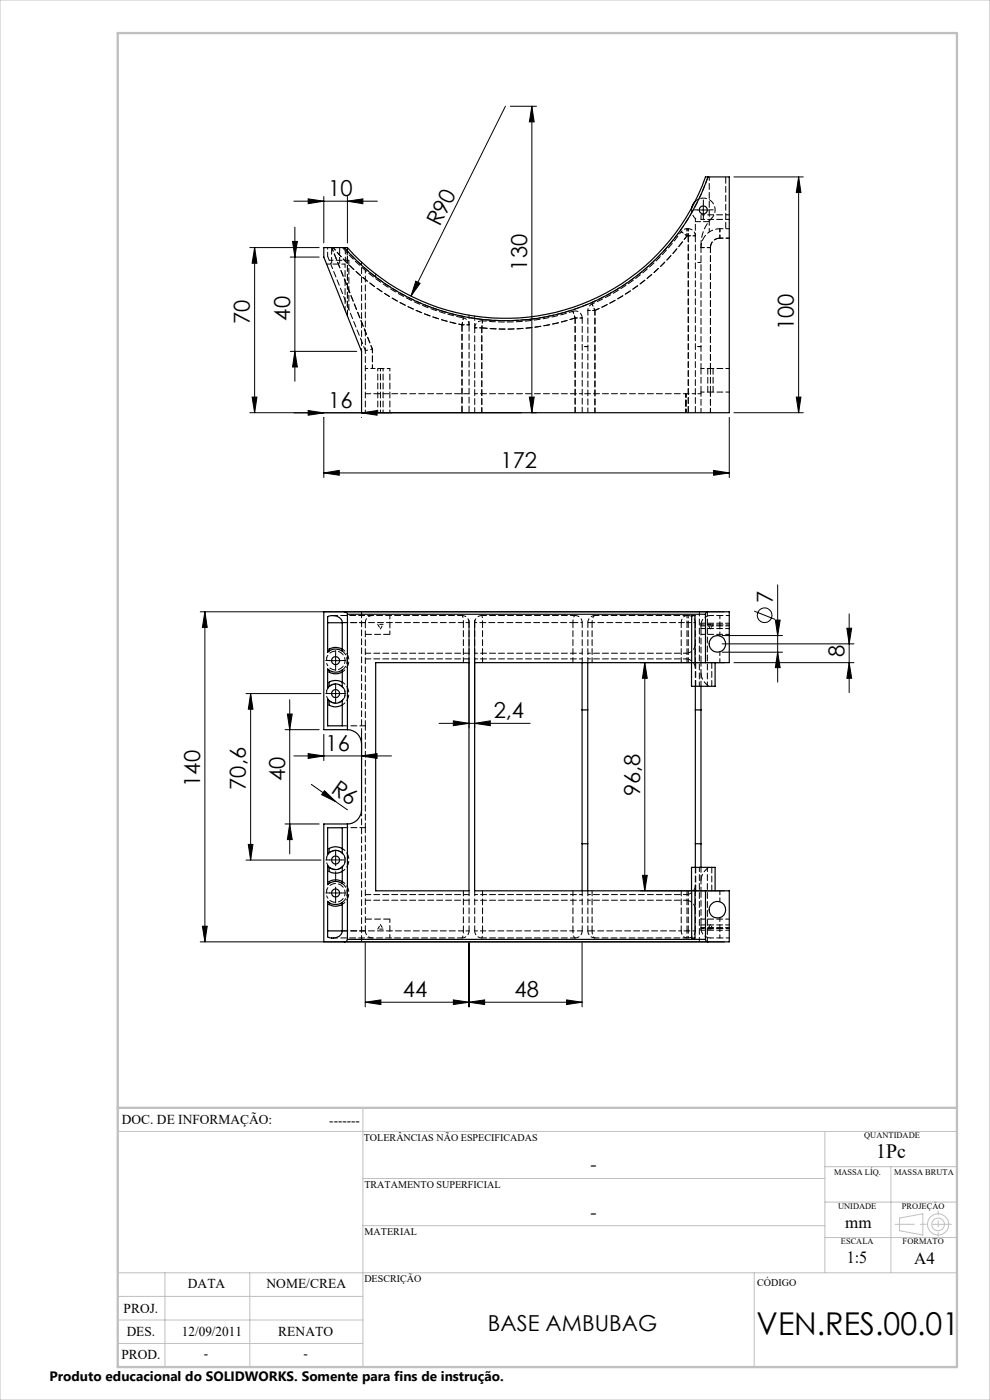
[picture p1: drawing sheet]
<svg xmlns="http://www.w3.org/2000/svg" width="210mm" height="297mm" viewBox="0 0 210 297" stroke-linecap="round" stroke-linejoin="round" font-family="sans-serif">
<g fill="none" stroke="#000" stroke-width=".21">
<path d="M107.2 22.5l-20 40.3M108.2 22.5h5.6M112.8 22.5l.5 3.4h-1zM112.8 22.5v65.1M155.7 37.5h14.7M169.4 37.5l.5 3.3h-1zM169.4 37.5v50.1M53 52.5h14.7M54 52.5l.5 3.3h-1zM54 52.5v35.1M61.6 54.5h6.1M62.1 51.2h1l-.6 3.3z"/>
<path d="M62.3 42.7h17.7M62.5 48.2v32.7M65.4 42.2l3.3 .5-3.3 .5zM68.7 41.7v9.8M73.7 42.7l3.3-.5v1zM73.7 41.7v9.8M88.2 59.7l.9 .4-1.9 2.7zM147.9 44.6h2.5M149.2 43.3v2.5M61.6 74.5h14.1M62.5 74.5l.6 3.4h-1zM53 87.6h57.7"/>
<path d="M53.5 84.2h1l-.5 3.4zM62.3 87.6h20.7M65.4 87.1l3.3 .5-3.3 .5zM68.7 88.5v12.8M76.7 87.6l3.3-.5v1zM76.7 88.5v.1M112.3 84.2h1l-.5 3.4zM112.7 87.6h1.1M151.4 99.8l3.3 .5-3.3 .5zM154.7 88.5v12.8M155.7 87.6h14.7M168.9 84.2h1l-.5 3.4z"/>
<path d="M68.7 100.3l3.3-.5v1zM68.7 100.3h86M42.5 129.8h111.2M43.5 129.8l.5 3.3h-1.1zM43.5 129.8v70M71.2 138.9v2.5M99.5 131.6v22.8M100.7 131.6v22.8M153.2 134.8h12.8M153.2 138.4h12.8M153.2 136.6h28M160 129.6l4.4 1.8"/>
<path d="M164.5 131.5h1l-.5 3.3zM165 138.4l.5 3.2h-1zM165 124.1v20.6M179.6 133.3h1.1l-.6 3.3zM180.1 130.2v16.7M52.2 147.1h15.9M53.2 147.1l.5 3.4h-1zM53.2 147.1v35.4M60.5 154.8h7.2M61 151.5h1l-.5 3.3zM61.5 148.4v32.7M65.4 159.9l3.3 .5-3.3 .5z"/>
<path d="M68.7 155.8v5.6M69.9 140.2h2.5M69.9 147.1h2.5M71.2 145.9v2.5M76.7 155.8v5.6M93.1 153.5h19.4M96.2 152.9l3.3 .6-3.3 .4zM100.7 153.5l3.3-.6v1zM135.8 140.6h17.9M136.8 140.6l.5 3.3h-1zM136.8 140.6v48.4M155.7 140.6h25.5"/>
<path d="M180.1 140.6l.6 3.3h-1.1zM52.7 179.1h1l-.5 3.4zM60.5 174.8h7.2M61.5 174.8l.5 3.3h-1zM62.3 160.4h20.7M66 166.4l5.2 3.7M68.8 167.7l2.4 2.4-3-1.5zM71.2 170.1l2.5 1.7M76.7 160.4l3.3-.5v1zM42.5 199.8h111.2M42.9 196.5h1.1l-.5 3.3zM52.2 182.5h15.9"/>
<path d="M69.9 189.4h2.5M71.2 188.2v2.5M77.5 200v13.6M99.5 200v13.6M123.5 200v13.6M135.8 189h17.9M136.3 185.7h1l-.5 3.3zM77.5 212.6l3.3-.5v1zM77.5 212.6h46M96.2 212.1l3.3 .5-3.3 .5zM99.5 212.6l3.3-.5v1zM120.2 212.1l3.3 .5-3.3 .5z"/>
<circle cx="162.2" cy="130.5" r="1.55"/>
</g>
<g fill="none" stroke="#c0c0c0" stroke-width=".21">
<path d="M0 0h210v297h-210zM77 235v55M25 240h178M77 250h98M175 240v30M175 255h28M175 247.5h28M189 247.5v22.5M190.8 258.4l5-.9v4.5l-5-.9zM25 275h52M25 270h178M35 270v20"/>
<path d="M53 270v20M77 260h98M160 270v20M175 262.5h28M25 285h52M25 280h52"/>
<circle cx="199" cy="259.7" r="1.34"/>
<circle cx="199" cy="259.7" r="2.25"/>
</g>
<g fill="none" stroke="#000" stroke-width=".21" stroke-dasharray="15.2 1.3 1.3 1.3">
<path d="M147.9 44.5h-.8M149.2 43.3v-.9M149.2 45.8v.8M150.4 44.5h.9M71.2 138.9v-.9M69.9 140.1h-.8M69.9 147.1h-.8M71.2 141.4v.8M71.2 145.9v-.9M71.2 148.4v.8M72.4 140.1h.9M72.4 147.1h.9"/>
<path d="M69.9 189.4h-.8M69.9 182.4h-.8M71.2 190.7v.8M71.2 182.4v-1.2M71.2 182.4h-1.3M71.2 182.4v1.3M71.2 182.4h1.2M71.2 181.2v-.9M71.2 186.9v-2M72.4 189.4h.9M72.4 182.4h.9"/>
</g>
<path d="M201.8 259.7h-11.9" fill="none" stroke="#c0c0c0" stroke-width=".21" stroke-dasharray="15.2 1.3 1.3 1.3" stroke-dashoffset="11.2"/>
<path d="M199 256.9v5.4" fill="none" stroke="#c0c0c0" stroke-width=".21" stroke-dasharray="15.2 1.3 1.3 1.3" stroke-dashoffset="14.4"/>
<path d="M25 7h178v283h-178zM25 235h178" fill="none" stroke="#c0c0c0" stroke-width=".5"/>
<g fill="#000">
<path d="M88.2 59.7l.9 .4-1.9 2.7zM68.8 167.7l2.4 2.4-3-1.5z"/>
<path d="M112.8 22.5l.5 3.4h-1zM112.3 84.2h1l-.5 3.4zM169.4 37.5l.5 3.3h-1zM168.9 84.2h1l-.5 3.4zM62.1 51.2h1l-.6 3.3zM62.5 74.5l.6 3.4h-1zM43.5 129.8l.5 3.3h-1.1zM42.9 196.5h1.1l-.5 3.3zM61 151.5h1l-.5 3.3zM61.5 174.8l.5 3.3h-1zM136.8 140.6l.5 3.3h-1zM136.3 185.7h1l-.5 3.3zM164.5 131.5h1l-.5 3.3zM165 138.4l.5 3.2h-1z"/>
<path d="M65.4 42.2l3.3 .5-3.3 .5zM73.7 42.7l3.3-.5v1zM65.4 87.1l3.3 .5-3.3 .5zM76.7 87.6l3.3-.5v1zM96.2 152.9l3.3 .6-3.3 .4zM100.7 153.5l3.3-.6v1zM77.5 212.6l3.3-.5v1zM96.2 212.1l3.3 .5-3.3 .5zM99.5 212.6l3.3-.5v1zM120.2 212.1l3.3 .5-3.3 .5z"/>
<path d="M53.5 84.2h1l-.5 3.4zM54 52.5l.5 3.3h-1z"/>
<path d="M151.4 99.8l3.3 .5-3.3 .5zM68.7 100.3l3.3-.5v1z"/>
<path d="M179.6 133.3h1.1l-.6 3.3zM180.1 140.6l.6 3.3h-1.1z"/>
<path d="M65.4 159.9l3.3 .5-3.3 .5zM76.7 160.4l3.3-.5v1z"/>
<path d="M52.7 179.1h1l-.5 3.4zM53.2 147.1l.5 3.4h-1z"/>
</g>
<g fill="none" stroke="#000" stroke-width=".25">
<path d="M150.2 37.5a45.5 45.5 0 0 1-77.2 15M150.2 37.5h-.4a45.2 45.2 0 0 1-76.2 15h-.6M150.2 37.5h4.5v50.1h-78v-13.1l-8-20v-2h4.3M147.4 42.8l-.4 .6-.3 .7M69.5 130.8a2.33 2.33 0 0 1 3.1 1v6.3a2.37 2.37 0 0 0-3.1 .3zM69.5 132.1h3.1M72.6 137.8l-.4-.3a2.85 2.85 0 0 0-2.4 .2v.4M73 129.8l.6 .2 .1 .3M73 129.8h77.2M73 129.8h-4.3v25h5M73.7 130.3h75.9M73.7 130.3v24.5"/>
<path d="M149.6 130.3v10.3M150.2 129.8l-.4 .1-.2 .4M150.2 129.8h4.5v10.8h-5.1M69.5 148.3a2.04 2.04 0 0 0 3.1 .3v5.4h-3.1zM69.5 141.9a2.42 2.42 0 0 0 3.1 .2v3.6a1.98 1.98 0 0 0-3.1 .3zM69.8 142.2v.4a2.81 2.81 0 0 0 2.8 0M69.8 148.7v.9a2.7 2.7 0 0 0 2.8-.1M72.6 144.7a2.81 2.81 0 0 0-2.8 0v.9M73.7 154.8a3 3 0 0 1 3 3v14a3 3 0 0 1-3 3M79.7 140.6h19.8v48.4h-19.8zM123.5 140.6v10M123.5 150.6h1.2"/>
<path d="M123.5 150.6v28.4M124.7 140.6v10M124.7 150.6v28.4M146.7 140.6v5h5v-5M147.5 145.6v5M147.5 150.6h1.2M147.5 150.6v28.4M148.7 145.6v5M148.7 150.6v28.4M149.6 140.6h-2.2v-10h-.7v10h-46v48.4h46v10h.7v-10h2.2M69.5 175.6h3.1v5.4a2.04 2.04 0 0 0-3.1 .3zM73.7 174.8h-5v25h4.3"/>
<path d="M73.7 174.8v24.5M123.5 179v10M123.5 179h1.2M124.7 179v10M147.5 179v5M147.5 179h1.2M148.7 179v5M69.5 191.2a2.49 2.49 0 0 0 3.1 .2v6.1a2.1 2.1 0 0 1-3.1 1.3zM69.5 183.6a1.98 1.98 0 0 0 3.1 .3v3.6a2.42 2.42 0 0 0-3.1 .2zM69.5 197.5h3.1M69.8 184v.9a2.81 2.81 0 0 0 2.8 0M69.8 191.5v.4a2.7 2.7 0 0 0 2.8-.1"/>
<path d="M72.6 180.1l-.4-.3a2.85 2.85 0 0 0-2.4 .2v.9M72.6 187a2.81 2.81 0 0 0-2.8 0v.4M73 199.8h77.2M73.7 199.3h75.9M73.7 199.3l-.2 .4-.5 .1M146.7 189v-5h5v5M149.6 199.3l.3 .4 .3 .1M149.6 189h5.1v10.8h-4.5M149.6 189v10.3"/>
<circle cx="149.2" cy="44.5" r=".86"/>
<circle cx="152.2" cy="136.6" r="1.76"/>
<circle cx="71.2" cy="140.1" r=".84"/>
<circle cx="71.2" cy="147.1" r=".85"/>
<circle cx="71.2" cy="189.4" r=".84"/>
<circle cx="71.2" cy="182.4" r=".85"/>
<circle cx="152.2" cy="193" r="1.76"/>
</g>
<g fill="none" stroke="#000" stroke-width=".21" stroke-dasharray="1.3 .6" stroke-dashoffset=".6">
<path d="M69.3 56h3.9M70.7 52.5a47.3 47.3 0 0 0 27.3 16.4M73.2 55.2v-2M148.7 55.7h-1.2M148.7 52.5h2M150.7 52.5h-2M152.7 50.5v-2M152.7 50.5h2M152.7 48.5v2M154.7 48.5h-2M154.7 50.5h-2M77.5 74.4v3.8"/>
<path d="M98 68.9a47.3 47.3 0 0 1-27.3-16.4M99.5 68.9a1.5 1.5 0 0 0-1.2-1.5M99.5 66.9v2M124.7 73.5h-1.2M148.7 78.2h2M148.7 73.5h-1.2M124.7 83.5h-1.2M145.5 83.5h2M148.7 83.2h2M148.7 83.5h-1.2M69.3 139.5v1.3M72.6 137.7a2.8 2.8 0 0 1 0 4.8"/>
<path d="M80.1 132.5l.6 .9M80.7 133.4l.6-.9M81.3 132.5h-1.2M99.5 132.1h-1.2M102.4 132.1h19.1M144.5 132.1h1.2M150.1 132.5h1.2M150.7 133.4l-.6-.9M151.3 132.5l-.6 .9M152.7 132.6v-2M152.7 130.6h-2M152.7 132.6h2"/>
<path d="M154.7 130.6h-2M69.3 146.5v1.3M72.6 144.7a2.8 2.8 0 0 1 0 4.8M69.3 181.8v1.3M69.3 188.8v1.3M72.6 184.8a2.8 2.8 0 0 0 0-4.8M72.6 191.8a2.8 2.8 0 0 0 0-4.8M80.1 197.1l.6-1M80.7 196.1l.6 1M81.3 197.1h-1.2M99.5 197.5h-1.2M121.5 197.5h-19.1"/>
<path d="M145.7 197.5h-1.2M150.1 197.1h1.2M150.7 199h2M150.7 196.1l-.6 1M151.3 197.1l-.6-1M152.7 199v-2M152.7 199h2M154.7 197h-2"/>
</g>
<g fill="none" stroke="#000" stroke-width=".21" stroke-dasharray="1.3 .6" stroke-dashoffset=".8">
<path d="M73.6 55.2v-1.6M144.5 49.1l1.2 .9M145.7 48.5v1.5M145.7 50l-1.2-.9M145.7 50v-1.5M146 48.5v1.5M146 50h1.5M146 50v-1.5M147.5 50h-1.5M77.5 74.4l1.5-.3M77.5 78.2h1.5M98 68.9l.3-1.5"/>
<path d="M98 68.9h1.5M99.5 68.9h-1.5M100.7 69.6h1.5M102.2 69.6h-1.5M102.2 69.6l.2-1.5M102.4 68.1l-.2 1.5M121.5 66l.5 1.5M122 67.5h1.5M122 67.5l-.5-1.5M123.5 67.5h-1.5M124.7 65.9h1.5M125.6 64.5l.6 1.4"/>
<path d="M126.2 65.9h-1.5M126.2 65.9l-.6-1.4M98 130.6l.2 .4 .1 1.1M100.7 132.1h1.7M102.2 130.6l.2 1.5M122 130.6a1.59 1.59 0 0 0-.5 1.5M145.7 130.6v1.5M146 130.6v1.5M146 132.1h1.5M98 199l.2-.5 .1-1M102.4 197.5l-.2 1.5M102.4 197.5h-1.7"/>
<path d="M121.5 197.5a1.59 1.59 0 0 0 .5 1.5M145.7 197.5v1.5M146 197.5v1.5M147.5 197.5h-1.5"/>
</g>
<path d="M70.3 52.5v3.5M72 56v-3.5M98.3 67.4a45.8 45.8 0 0 1-25.7-14.9" fill="none" stroke="#000" stroke-width=".21" stroke-dasharray="1.3 .6" stroke-dashoffset="-.2"/>
<g fill="none" stroke="#000" stroke-width=".21" stroke-dasharray="1.3 .6" stroke-dashoffset=".7">
<path d="M144.5 49.1a45.8 45.8 0 0 1-18.9 15.4M145.7 48.5a1.5 1.5 0 0 0-1.2 .6M147.5 46.4v3.6M76.7 74.5v-18.9M77.5 78.2v9.3M77.5 74.4v-17M80.1 78.2v9.3M80.7 78.2v9.3M81.3 78.2v9.3M82.7 78.2h-3.7M82.7 78.2v9.3M123.5 83.5h-22.8"/>
<path d="M145.5 83.5h-20.8M69.3 139.5a2 2 0 0 1 3.1-1 2 2 0 0 1 0 3.2 2 2 0 0 1-3.1-.9M100.7 139.8h22.8M123.5 138.6h-22.8M124.7 139.8h20.8M125.6 132.1h18.9M145.5 138.6h-20.8M69.3 146.5a2 2 0 0 1 3.1-1 2 2 0 0 1 0 3.2 2 2 0 0 1-3.1-.9M69.3 183.1a2 2 0 0 0 3.1 .9 2 2 0 0 0 0-3.2 2 2 0 0 0-3.1 1M69.3 190.1a2 2 0 0 0 3.1 .9 2 2 0 0 0 0-3.2 2 2 0 0 0-3.1 1M100.7 189.8h22.8M123.5 191h-22.8"/>
<path d="M124.7 189.8h20.8M144.5 197.5h-18.9M145.5 191h-20.8"/>
</g>
<g fill="none" stroke="#000" stroke-width=".21" stroke-dasharray="1.3 .6" stroke-dashoffset=".2">
<path d="M148.7 52.5v25.7M150.3 47h-2.8M150.7 52.5v25.7M74 65.6v-10.4M100.7 69.6v17.9M102.2 69.6v17.9M121.5 66a1.5 1.5 0 0 1 2 1.5M150.7 78.2v-25.7M102.2 87.5v-17.9M72.6 132.1h25.7M98.3 132.1v8.5M100.7 132.1v8.5"/>
<path d="M121.5 132.1v8.5M124.7 132.1v8.5M144.5 132.1v8.5M146 132.1v8.5M72.6 142.1a2.45 2.45 0 0 0 0-4M77.5 154v-21.9M99.5 140.6v-8.5M102.4 140.6v-8.5M123.5 140.6v-8.5M125.6 140.6v-8.5M145.7 140.6v-8.5M147.5 140.6v-8.5"/>
<path d="M148.7 145.6v-2.8M72.6 187.4a2.45 2.45 0 0 1 0 4M77.5 197.5v-21.9M98.3 197.5h-25.7M98.3 189v8.5M99.5 197.5v-8.5M100.7 189v8.5M102.4 197.5v-8.5M121.5 189v8.5M123.5 197.5v-8.5M124.7 189v8.5M125.6 197.5v-8.5"/>
<path d="M144.5 189v8.5M145.7 197.5v-8.5M146 189v8.5M147.5 197.5v-8.5M148.7 186.8v-2.8"/>
</g>
<g fill="none" stroke="#000" stroke-width=".21" stroke-dasharray="1.3 .6" stroke-dashoffset=".5">
<path d="M150.4 37.5v11.7M69.8 55.2h4.2M70.4 52.5l8.6 21.6M79.7 58.1v1M148.7 46.5v-.9M148.7 46.5h6M148.7 45.6h6M151 46.3a2.5 2.5 0 0 0 0-3.6 2.5 2.5 0 0 0-3.6 0M73.2 65.8v-9.8M79 78.2v-4.1M79 74.1l-8.6-21.6M79 74.1v4.1"/>
<path d="M150.7 78.2h4M145.5 87.5v-4M145.5 83.5v4M150.7 83.2h4M82.7 134.6v-4M145.7 130.6a1.38 1.38 0 0 0-1.2 1.5M148.7 132.8h6M148.7 133.3h6M148.7 132.2h6M148.7 132.6h4M154.7 134.6h-6M148.7 140.6v2.2"/>
<path d="M82.7 195v4M144.5 197.5a1.38 1.38 0 0 0 1.2 1.5M148.7 196.8h6M148.7 186.8v2.2M148.7 196.2h6M148.7 197.3h6M152.7 197h-4M154.7 195h-6"/>
</g>
<g fill="none" stroke="#000" stroke-width=".21" stroke-dasharray="1.3 .6" stroke-dashoffset=".4">
<path d="M147.5 50a1.5 1.5 0 0 0-1.5-1.5M148.7 51.9a8 8 0 0 1 2.3-5.6M152.7 48.5a4 4 0 0 0-4 4M121.5 66a45.8 45.8 0 0 1-19.1 2.1M148.7 83.2v4.3M150.7 87.5v-4.3M150.7 83.2v4.3M79 130.6a1.5 1.5 0 0 0-1.5 1.5M98 130.6a1.5 1.5 0 0 1 1.5 1.5M100.7 132.1a1.5 1.5 0 0 1 1.5-1.5M122 130.6a1.5 1.5 0 0 1 1.5 1.5M124.7 132.1a1.5 1.5 0 0 1 1.5-1.5"/>
<path d="M125.6 132.1h-.9M145.7 130.6h-19.5M146 130.6a1.5 1.5 0 0 1 1.5 1.5M148.3 129.8v15.8M152.7 134.9v-2.3M146.7 140.6h.7M150 145.6v-15.8M152.7 140.6v-2.3M77.5 197.5a1.5 1.5 0 0 0 1.5 1.5M99.5 197.5a1.5 1.5 0 0 1-1.5 1.5M102.2 199a1.5 1.5 0 0 1-1.5-1.5M123.5 197.5a1.5 1.5 0 0 1-1.5 1.5"/>
<path d="M124.7 197.5h.9M126.2 199h19.5M126.2 199a1.5 1.5 0 0 1-1.5-1.5M146.7 189h.7M147.5 197.5a1.5 1.5 0 0 1-1.5 1.5M148.3 184v15.8M150 199.8v-15.8M152.7 191.3v-2.3M152.7 197v-2.3"/>
</g>
<g fill="none" stroke="#000" stroke-width=".21" stroke-dasharray="1.3 .6" stroke-dashoffset=".3">
<path d="M69.5 54.4l8 20M145.7 50a47.3 47.3 0 0 1-19.5 15.9M146.7 44.1a2.5 2.5 0 0 0 .9 2.3M148.7 51.9v.6M100.7 69.6v-2.6M102.4 68.1a1.5 1.5 0 0 0-1.7 1.5M124.7 65.9v21.6M126.2 65.9a47.3 47.3 0 0 0 19.5-15.9M126.2 65.9v21.6M126.2 87.5v-21.6M98 130.6h-27.3M122 130.6h-19.8"/>
<path d="M77.5 154v21.6M70.7 199h27.3M102.2 199h19.8"/>
</g>
<g fill="none" stroke="#000" stroke-width=".21" stroke-dasharray="1.3 .6" stroke-dashoffset=".1">
<path d="M73.7 52.5v14.5M73.7 67v-14.5M102.2 69.6a47.3 47.3 0 0 0 19.8-2.1M122 67.5v20M122 67.5a47.3 47.3 0 0 1-19.8 2.1M99.5 83.5h-22M122 87.5v-20M123.5 87.5v-20M77.5 139.8h22M77.5 132.1h-4.9M99.5 138.6h-22M72.6 154h4.9"/>
<path d="M77.5 175.6h-4.9M72.6 197.5h4.9M77.5 189.8h22M99.5 191h-22"/>
</g>
<g fill="none" stroke="#000" stroke-width=".21" stroke-dasharray="1.3 .6">
<path d="M145.7 50h.3M146 48.5h-.3M146 50v37.5M146 50h-.3M147.6 46.4h-.1M150.7 52.5a2 2 0 0 1 2-2M152.7 50.5a2 2 0 0 0-2 2M148.7 78.2v5M150.1 78.2v5M150.7 78.2v5M151.3 78.2v5M146 87.5v-37.5"/>
<path d="M147.5 87.5v-37.5M145.5 139.8a2 2 0 0 1 2 2M145.7 132.1h.3M146 130.6h-.3M147.5 136.6a2 2 0 0 1-2 2M148.7 132.2v.6M148.7 132.8v.5M148.7 132.6a2 2 0 0 1 2-2M72.6 148.6l.1-.1a2.05 2.05 0 0 0-.1-2.8M76.7 157.8v-28M147.5 145.6v-5M147.6 140.6v5"/>
<path d="M151 145.6v-5M72.6 181a2.05 2.05 0 0 1 0 2.9M76.7 199.8v-28M145.5 191a2 2 0 0 1 2 2M145.7 199h.3M146 197.5h-.3M147.5 184v5M147.5 187.8a2 2 0 0 1-2 2M147.6 184v5M148.7 197.3v-.5M148.7 196.8v-.6M150.7 199a2 2 0 0 1-2-2"/>
<path d="M151 189v-5"/>
</g>
<path d="M73 52.5a45.5 45.5 0 0 0 77.2-15M153.9 48.5v-11M98 68.9v18.6M98 87.5v-18.6M99.5 87.5v-18.6M77.5 134.6h5.2M148.7 133.3v7.3M148.7 142.8a3.6 3.6 0 0 0 1.6 2.8M77.5 195h5.2M148.7 189v7.2M150.3 184a3.6 3.6 0 0 0-1.6 2.8" fill="none" stroke="#000" stroke-width=".21" stroke-dasharray="1.3 .6" stroke-dashoffset="-.1"/>
<path d="M69.5 52.5v1.9M124.7 65.9a1.5 1.5 0 0 1 .9-1.4M125.6 132.1a1.42 1.42 0 0 1 .6-1.5M126.2 199a1.42 1.42 0 0 1-.6-1.5" fill="none" stroke="#000" stroke-width=".21" stroke-dasharray="1.3 .6" stroke-dashoffset=".9"/>
<path d="M123.5 132.1h-2M121.5 197.5h2" fill="none" stroke="#000" stroke-width=".21" stroke-dasharray="1.3 .6" stroke-dashoffset="1"/>
<text font-size="6.7" x="160.5" y="283.1">VEN.RES.00.01</text>
<g font-size="4.7">
<text x="69.6" y="41.7">10</text>
<text x="93.3" y="48.3" transform="rotate(-64 93.3 48.3)">R90</text>
<text x="111.8" y="57.4" transform="rotate(-90 111.8 57.4)">130</text>
<text x="53" y="68.7" transform="rotate(-90 53 68.7)">70</text>
<text x="61.6" y="68" transform="rotate(-90 61.6 68)">40</text>
<text x="168.4" y="70" transform="rotate(-90 168.4 70)">100</text>
<text x="69.6" y="86.6">16</text>
<text x="106.2" y="99.3">172</text>
<text x="163.9" y="127.9" transform="rotate(-90 163.9 127.9)">7</text>
<text x="179.1" y="139.4" transform="rotate(-90 179.1 139.4)">8</text>
<text x="104.7" y="152.4">2,4</text>
<text x="69.1" y="159.3">16</text>
<text x="42.5" y="166.9" transform="rotate(-90 42.5 166.9)">140</text>
<text x="52.2" y="167.6" transform="rotate(-90 52.2 167.6)">70,6</text>
<text x="60.5" y="165.6" transform="rotate(-90 60.5 165.6)">40</text>
<text x="70" y="167.9" transform="rotate(35 70 167.9)">R6</text>
<text x="135.8" y="168.9" transform="rotate(-90 135.8 168.9)">96,8</text>
<text x="85.5" y="211.6">44</text>
<text x="109.2" y="211.6">48</text>
<text x="103.5" y="282.5">BASE AMBUBAG</text>
</g>
<text font-size="4.3" x="185.9" y="245.8">1Pc</text>
<g font-size="4">
<text x="125.2" y="248.4">-</text>
<text x="125.2" y="258.6">-</text>
</g>
<g font-size="3.6">
<text x="179.3" y="260.6">mm</text>
<text x="179.6" y="267.9">1:5</text>
<text x="193.9" y="268.1">A4</text>
</g>
<g font-size="2.9">
<text x="25.9" y="238.4">DOC. DE INFORMAÇÃO:</text>
<text x="69.8" y="238.6">-------</text>
<text x="39.9" y="273.2">DATA</text>
<text x="56.5" y="273.2">NOME/CREA</text>
<text x="26.2" y="278.6">PROJ.</text>
<text x="26.9" y="283.4">DES.</text>
<text x="38.6" y="283.4">12/09/2011</text>
<text x="59" y="283.4">RENATO</text>
<text x="10.5" y="292.9">Produto educacional do SOLIDWORKS. Somente para fins de instrução.</text>
<text x="25.7" y="288.3">PROD.</text>
<text x="43.3" y="288">-</text>
<text x="64.4" y="288">-</text>
</g>
<g font-size="2.2">
<text x="77.2" y="242.1">TOLERÂNCIAS NÃO ESPECIFICADAS</text>
<text x="77.3" y="251.9">TRATAMENTO SUPERFICIAL</text>
<text x="77.3" y="261.9">MATERIAL</text>
<text x="77.3" y="272.1">DESCRIÇÃO</text>
<text x="160.6" y="272.8">CÓDIGO</text>
</g>
<g font-size="1.8">
<text x="183.3" y="241.4">QUANTIDADE</text>
<text x="176.9" y="249.2">MASSA LÍQ.</text>
<text x="189.7" y="249.2">MASSA BRUTA</text>
<text x="177.8" y="256.5">UNIDADE</text>
<text x="191.3" y="256.5">PROJEÇÃO</text>
<text x="178.4" y="264">ESCALA</text>
<text x="191.5" y="264">FORMATO</text>
</g>
</svg>
